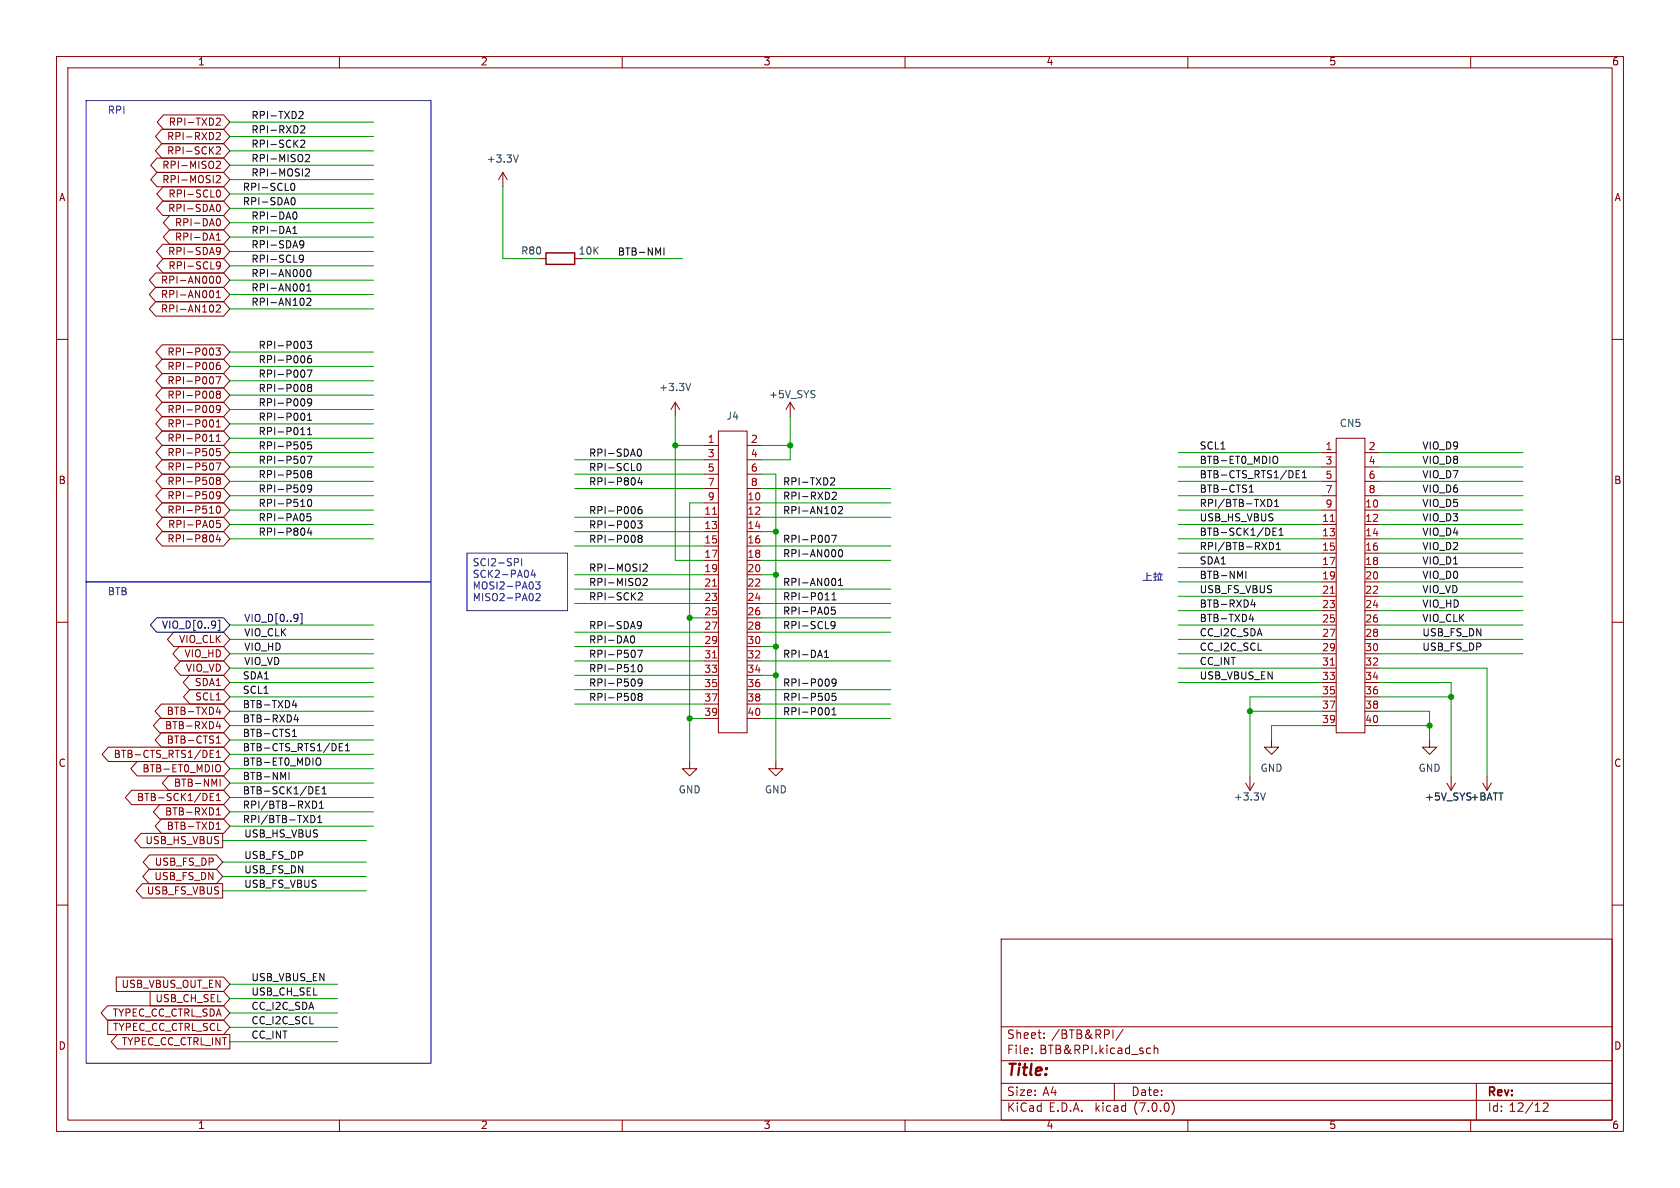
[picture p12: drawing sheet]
<svg xmlns="http://www.w3.org/2000/svg" width="297mm" height="210mm" viewBox="0 0 297 210" stroke-linecap="round" stroke-linejoin="round" font-family="sans-serif">
<g fill="none" stroke="#840000" stroke-width=".18">
<path d="M10 10h277v190h-277zM12 12h273v186h-273zM60 10v2M110 10v2M160 10v2M210 10v2M260 10v2M27.8 30.5h11.7l1.1 1.3-1.1 1.2h-11.7l-1.2-1.2zM27.8 27.9h11.7l1.1 1.3-1.1 1.3h-11.7l-1.2-1.3zM28.6 22.9h10.9l1.1 1.2-1.1 1.3h-10.9l-1.1-1.3zM28.6 25.4h10.9l1.1 1.3-1.1 1.2h-10.9l-1.1-1.2zM28.8 35.6h10.7l1.1 1.2-1.1 1.3h-10.7l-1.1-1.3z"/>
<path d="M28.8 33h10.7l1.1 1.3-1.1 1.3h-10.7l-1.1-1.3zM28.9 20.3h10.6l1.1 1.3-1.1 1.3h-10.6l-1.1-1.3zM30 38.1h9.5l1.1 1.3-1.1 1.2h-9.5l-1.1-1.2zM38.2 21l.5-.1 .3 .3-.8 .9h.8M38.2 23.5l.5-.1 .3 .4-.8 .9h.8M38.2 26.1l.5-.1 .3 .3-.8 .9h.8M38.2 28.6l.5-.1 .3 .4-.8 .9h.8M38.2 31.2l.5-.2 .3 .4-.8 .9h.8M38.2 36.6l.2-.4 .1-.1a.68 .68 0 0 1 .5 .7 .68 .68 0 0 1-.5 .6l-.1-.1-.2-.4M38.3 38.9l.2-.2a.68 .68 0 0 1 .5 .6 .68 .68 0 0 1-.5 .6l-.2-.2M38.4 33.7l.1-.1a.68 .68 0 0 1 .5 .6 .68 .68 0 0 1-.5 .6l-.1-.1-.2-.3zM88.9 30.5l-.8 1.3"/>
<path d="M88.9 30.5v2.5M88.9 30.5l.8 1.3M10 60h2M27.5 50.8h12l1.1 1.3-1.1 1.2h-12l-1.1-1.2zM27.5 48.3h12l1.1 1.2-1.1 1.3h-12l-1.1-1.3zM27.5 53.3h12l1.1 1.3-1.1 1.3h-12l-1.1-1.3zM28.8 43.2h10.7l1.1 1.3-1.1 1.2h-10.7l-1.1-1.2zM28.8 45.7h10.7l1.1 1.3-1.1 1.3h-10.7l-1.1-1.3zM30 40.6h9.5l1.1 1.3-1.1 1.3h-9.5l-1.1-1.3zM37.5 51.4a.79 .79 0 0 1 0 1.2M38.2 44l.3-.3 .4 .2a.84 .84 0 0 1-.3 1.1h-.2M38.2 54l.5-.1 .3 .4-.8 .9h.8"/>
<path d="M38.2 52.6h.8M38.2 41.6l.4-.4v1.3M38.2 51.7l.4-.3v1.2M38.2 42.5h.8M38.2 44.3l.3 .2h.3l.2-.2M38.4 48.9l.1-.1a.68 .68 0 0 1 .5 .7 .68 .68 0 0 1-.5 .6l-.1-.1-.2-.4zM39 46.8l-.3 .3-.3-.1-.2-.2 .2-.5h.3l.2 .1a.84 .84 0 0 1-.3 1.1h-.2M95.2 45.7h1.3M101.6 45.7h1.3M285 60h2M28.7 78.7h10.8l1.1 1.3-1.1 1.3h-10.8l-1.2-1.3zM28.7 61h10.8l1.1 1.2-1.1 1.3h-10.8l-1.2-1.3z"/>
<path d="M28.7 63.5h10.8l1.1 1.3-1.1 1.2h-10.8l-1.2-1.2zM28.7 66h10.8l1.1 1.3-1.1 1.3h-10.8l-1.2-1.3zM28.7 73.7h10.8l1.1 1.2-1.1 1.3h-10.8l-1.2-1.3zM28.7 68.6h10.8l1.1 1.3-1.1 1.2h-10.8l-1.2-1.2zM28.7 71.1h10.8l1.1 1.3-1.1 1.3h-10.8l-1.2-1.3zM28.7 76.2h10.8l1.1 1.3-1.1 1.2h-10.8l-1.2-1.2zM37 78h.8M37.3 74.2a.68 .68 0 0 1 .5 .7 .68 .68 0 0 1-.5 .6M37.6 79.4l.2 .4-.2 .6M37.6 61.6l.2 .4-.2 .7M37.6 64.2l.2 .3-.2 .7M37.6 66.7l.2 .4-.2 .6"/>
<path d="M37.6 69.3l.2 .3-.2 .7M37.6 71.8l.2 .4-.2 .6M38.2 61.5h.8l-.5 .5 .4 .1v.6l-.2 .1-.5-.1M38.2 66.6h.8l-.5 1.3M38.2 74.6l.4-.4v1.3M38.2 77.1l.4-.3v1.2M38.2 75.5h.8M38.2 78h.8M38.5 69.7l-.3-.3 .3-.3h.2l.3 .3-.3 .3M38.5 69.7l-.3 .2 .1 .4 .2 .1 .3-.1 .2-.1-.1-.4-.2-.1M38.5 69.7h.2M38.8 64.1h-.3a.85 .85 0 0 0 0 1.2l.4-.1 .1-.4-.3-.3-.3 .1-.2 .2"/>
<path d="M38.9 79.3h-.6l-.1 .6 .2-.1h.4l.2 .2-.1 .4-.2 .2-.5-.2M39 72.2l-.3 .3-.3-.1-.2-.2 .2-.5h.3l.2 .1a.84 .84 0 0 1-.3 1.1h-.2M119.4 71.1l-.8 1.3M119.4 71.1v2.6M119.4 71.1l.7 1.3M124.5 78.7h2.5M127 76.2h5.1v53.3h-5.1zM132.1 78.7h2.5M139.7 71.1l-.8 1.3M139.7 71.1v2.6M139.7 71.1l.8 1.3M236.2 77.5h5.1v52h-5.1z"/>
<path d="M28.7 94h10.8l1.1 1.3-1.1 1.2h-10.8l-1.2-1.2zM28.7 81.3h10.8l1.1 1.3-1.1 1.2h-10.8l-1.2-1.2zM28.7 83.8h10.8l1.1 1.3-1.1 1.3h-10.8l-1.2-1.3zM28.7 86.4h10.8l1.1 1.2-1.1 1.3h-10.8l-1.2-1.3zM28.7 88.9h10.8l1.1 1.3-1.1 1.2h-10.8l-1.2-1.2zM28.8 91.4h10.7l1.1 1.3-1.1 1.3h-10.7l-1.1-1.3zM37 90.7h.8M37.6 82l.2 .3-.2 .7M37.6 84.5l.2 .4-.2 .6M37.6 87l.2 .4-.2 .7M37.6 94.7l.2 .3-.2 .7M38.2 81.8h.8l-.5 1.3"/>
<path d="M38.4 89.6l.1-.1a.68 .68 0 0 1 .5 .6 .68 .68 0 0 1-.5 .6l-.1-.1-.2-.4zM38.5 84.9l-.3-.2 .3-.3h.2l.3 .2-.3 .3M38.5 84.9l-.3 .3 .1 .3 .2 .1h.3l.2-.2-.1-.4-.2-.1M38.5 84.9h.2M38.5 94.5l-.3 .9h.8M38.8 95v.8M38.9 92h-.6l-.1 .6 .2-.1h.4l.2 .2-.1 .4-.2 .2-.5-.2M39 87.5l-.3 .2-.3-.1-.2-.1 .2-.5 .3-.1 .2 .1a.84 .84 0 0 1-.3 1.2h-.2M124.5 88.9h2.5M124.5 91.4h2.5M124.5 94h2.5M124.5 96.5h2.5"/>
<path d="M124.5 99.1h2.5M124.5 81.3h2.5M124.5 83.8h2.5M124.5 86.4h2.5M132.1 88.9h2.5M132.1 91.4h2.5M132.1 94h2.5M132.1 96.5h2.5M132.1 99.1h2.5M132.1 81.3h2.5M132.1 83.8h2.5M132.1 86.4h2.5"/>
<path d="M233.7 80h2.5M233.7 90.2h2.5M233.7 92.7h2.5M233.7 95.3h2.5M233.7 97.8h2.5M233.7 82.6h2.5M233.7 85.1h2.5M233.7 87.6h2.5M241.3 80h2.5M241.3 90.2h2.5M241.3 92.7h2.5M241.3 95.3h2.5"/>
<path d="M241.3 97.8h2.5M241.3 82.6h2.5M241.3 85.1h2.5M241.3 87.6h2.5M10 110h2M30.7 111.8h8.8l1.1 1.2-1.1 1.3h-8.8l-1.1-1.3zM31.7 114.3h7.8l1.1 1.3-1.1 1.2h-7.8l-1.1-1.2zM31.9 116.8h7.6l1.1 1.3-1.1 1.3h-7.6l-1.1-1.3zM33.5 119.4h6l1.1 1.3-1.1 1.2h-6l-1.1-1.2zM124.5 101.6h2.5M124.5 104.1h2.5M124.5 106.7h2.5"/>
<path d="M124.5 109.2h2.5M124.5 111.8h2.5M124.5 114.3h2.5M124.5 116.8h2.5M124.5 119.4h2.5M132.1 101.6h2.5M132.1 104.1h2.5M132.1 106.7h2.5M132.1 109.2h2.5M132.1 111.8h2.5M132.1 114.3h2.5M132.1 116.8h2.5"/>
<path d="M132.1 119.4h2.5M233.7 100.3h2.5M233.7 102.9h2.5M233.7 105.4h2.5M233.7 108h2.5M233.7 110.5h2.5M233.7 113h2.5M233.7 115.6h2.5M233.7 118.1h2.5M241.3 100.3h2.5M241.3 102.9h2.5M241.3 105.4h2.5"/>
<path d="M241.3 108h2.5M241.3 110.5h2.5M241.3 113h2.5M241.3 115.6h2.5M241.3 118.1h2.5M285 110h2M19.2 132.1h20.3l1.1 1.3-1.1 1.2h-20.3l-1.1-1.2zM23.3 139.7h16.2l1.1 1.3-1.1 1.2h-16.2l-1.1-1.2zM24.2 134.6h15.3l1.1 1.3-1.1 1.3h-15.3l-1.1-1.3zM28.2 127h11.3l1.1 1.3-1.1 1.2h-11.3l-1.1-1.2zM28.5 124.5h11l1.1 1.2-1.1 1.3h-11l-1.1-1.3zM28.5 129.5h11l1.1 1.3-1.1 1.3h-11l-1.1-1.3z"/>
<path d="M29.8 137.2h9.7l1.1 1.2-1.1 1.3h-9.7l-1.1-1.3zM33.6 121.9h5.9l1.1 1.3-1.1 1.3h-5.9l-1.2-1.3zM37.2 133.2h.4M37.2 133.9h.6M37.2 132.6h.6M38.2 130.5l.4-.4v1.3M38.2 133l.4-.4v1.3M38.2 133.9h.8M38.2 131.4h.8M38.4 135.2a.43 .43 0 0 1 .6 .4v.4a.43 .43 0 0 1-.6 .4M38.5 127.5l-.3 .9h.8M38.5 125l-.3 .9h.8"/>
<path d="M38.8 125.4v.9M38.8 128v.8M38.9 137.7v1.3M121.9 134.6v1.3h1.3l-1.3 1.3-1.3-1.3h1.3M124.5 121.9h2.5M124.5 124.5h2.5M124.5 127h2.5M132.1 121.9h2.5M132.1 124.5h2.5M132.1 127h2.5M137.2 134.6v1.3h1.2l-1.2 1.3-1.3-1.3h1.3M220.2 138.4l.8 1.3"/>
<path d="M221 137.2v2.5M221.7 138.4l-.7 1.3M224.8 130.8v1.3h1.3l-1.3 1.3-1.3-1.3h1.3M233.7 120.7h2.5M233.7 123.2h2.5M233.7 125.7h2.5M233.7 128.3h2.5M241.3 120.7h2.5M241.3 123.2h2.5M241.3 125.7h2.5M241.3 128.3h2.5M252.7 130.8v1.3h1.3l-1.3 1.3-1.2-1.3h1.2"/>
<path d="M255.8 138.4l.7 1.3M256.5 137.2v2.5M257.3 138.4l-.8 1.3M262.1 138.4l.8 1.3M262.9 137.2v2.5M263.7 138.4l-.8 1.3M10 160h2M24.9 147.3h14.5v2.6h-14.5l-1.1-1.3zM25.2 156.2h14.2v2.6h-14.2l-1.1-1.3zM26.4 153.7h11.9l1.1 1.2-1.1 1.3h-11.9l-1.2-1.3zM26.4 151.1h11.9l1.1 1.3-1.1 1.3h-11.9l-1.1-1.3zM28.2 142.2h11.3l1.1 1.3-1.1 1.3h-11.3l-1.1-1.3z"/>
<path d="M28.5 144.8h11l1.1 1.3-1.1 1.2h-11l-1.1-1.2zM37.2 140.9h.4M37.8 140.3h-.6v1.2h.6M38.2 140.6l.4-.3v1.2M38.2 143.2l.4-.4v1.3M38.2 145.7l.4-.4v1.3M38.2 141.5h.8M38.2 144.1h.8M38.2 146.6h.8M285 160h2M19 177.8h20.5l1.1 1.3-1.1 1.2h-20.5l-1.1-1.2zM20.6 172.7h18.9l1.1 1.3-1.1 1.3h-18.9z"/>
<path d="M26.5 175.3h13l1.1 1.2-1.1 1.3h-13zM177 166h108v32h-108zM19 180.3h20.5l1.1 1.3-1.1 1.3h-20.5zM20.8 182.9h19.8v2.5h-19.8l-1.2-1.2zM60 198v2M110 198v2M160 198v2M177 194.5h108M177 191.5h108M177 187.5h108M177 181.5h108M182.4 186.1v.2"/>
<path d="M182.4 185.3v.2M184.6 183.4v.2M184.6 182.6v.2M197 191.5v3M198.5 182l-1.2 1.9M203 185.3h.4M203.4 186.2l-.4 .1M204 185.4l.3-.1h.3l.1 1M204 184.8v1.5M207.2 194.7a1.72 1.72 0 0 1 0 2.3M210 198v2M260 198v2"/>
<path d="M261 191.5v6.5M272.8 195.1l.6-.1 .2 .1 .1 .3-.9 1.1h.9"/>
</g>
<path d="M91.6 27.4l-.4 1.3M122.1 67.8l-.4 1.2M223.7 140.2l-.4 1.2" fill="none" stroke="#006464" stroke-width=".18"/>
<path d="M126 90.9h.7M235.2 92.2h.7M126 103.6h.7M126 116.3h.7M235.2 104.9h.7M235.2 117.6h.7" fill="none" stroke="#a90000" stroke-width=".18"/>
<path d="M96.5 44.7h5.1v2h-5.1z" fill="none" stroke="#840000" stroke-width=".25"/>
<path d="M27.7 109.2h11.8l1.1 1.3-1.1 1.3h-11.8l-1.1-1.3zM38.5 109.7h.3v1.8h-.3M53.1 108.5h.3v1.8h-.3" fill="none" stroke="#000084" stroke-width=".18"/>
<g fill="none" stroke="#0f0f0f" stroke-width=".18">
<path d="M53 19.7l.5 .1 .1 .3-.8 .9h.8M51.4 32.9l.1-.4 .2-.1a.68 .68 0 0 1 .4 .6 .68 .68 0 0 1-.4 .7l-.2-.2-.1-.3M51.6 35l.2-.1a.68 .68 0 0 1 .4 .7 .68 .68 0 0 1-.4 .6l-.2-.1M51.9 37.5h.2a.68 .68 0 0 1 .4 .6 .68 .68 0 0 1-.4 .6h-.2M53.2 24.9l.4-.1 .3 .3-.8 .9h.8M53.2 22.3l.4-.1 .3 .4-.8 .9h.8M54 27.4l.5-.1 .2 .4-.8 .9h.8M54 30l.5-.1 .2 .3-.8 .9h.8M51.8 41.3h.7M51.8 40.4l.3-.4v1.3M52.9 45.3l.3-.2 .4 .1a.84 .84 0 0 1-.3 1.2h-.3M52.9 45.6l.3 .3h.2l.2-.3"/>
<path d="M53.1 42.6h.4l.1 .1a.84 .84 0 0 1-.3 1.1h-.2M53.6 50.3l.2 .4-.2 .6M53.7 43.1l-.2 .2h-.4M54.2 52.8l.5-.1 .3 .4-.8 .9h.8M54.2 51.4h.8M54.2 50.5l.4-.3v1.2M54.4 47.7l.1-.1a.68 .68 0 0 1 .5 .7 .68 .68 0 0 1-.5 .6 .84 .84 0 0 1-.1-1.2zM117.4 43.8v1.3M53.2 76.8h.7M53.6 73a.79 .79 0 0 1 0 1.3M54.3 60.3h.8l-.4 .5 .3 .1v.6l-.1 .1-.6-.1M54.3 65.4h.9l-.6 1.3"/>
<path d="M54.4 76.8h.7M54.4 73.4l.3-.4v1.3M54.4 75.9l.3-.3v1.2M54.4 74.3h.7M54.6 68.5l-.2-.2 .2-.3h.3l.2 .2-.2 .3M54.6 68.5l-.2 .2v.4l.2 .1h.3l.2-.2-.1-.4-.1-.1M54.6 68.5h.3M55 62.9h-.4a.86 .86 0 0 0 0 1.2l.4-.1 .1-.4-.2-.2h-.3l-.2 .2M55 78.1h-.6v.6l.1-.1 .5 .1 .1 .1-.1 .5-.1 .1-.5-.1M55.1 71l-.2 .3h-.3l-.2-.3 .1-.4 .4-.1 .1 .1a.84 .84 0 0 1-.3 1.2h-.2M112.8 79.4h.2a.68 .68 0 0 1 .4 .6 .68 .68 0 0 1-.4 .7l-.2-.1M54.3 80.7h.9l-.6 1.2"/>
<path d="M54.5 88.3h.2a.68 .68 0 0 1 .4 .6 .68 .68 0 0 1-.4 .6 .84 .84 0 0 1-.2-1.2zM54.6 83.7l-.2 .3v.3l.2 .2h.3l.2-.3-.1-.3-.1-.2M54.6 83.7l-.2-.2 .2-.3h.3l.2 .2-.2 .3M54.6 83.7h.3M54.7 93.3l-.3 .9h.8M54.9 90.8h-.6l-.1 .6 .2-.1 .5 .1 .1 .1-.1 .5-.2 .1-.5-.1M55 93.8v.8M55.1 86.3l-.2 .2h-.3l-.2-.2 .1-.5 .4-.1 .1 .2a.84 .84 0 0 1-.3 1.1h-.2M112.6 82.4l.1-.4 .2-.1a.68 .68 0 0 1 .4 .7 .68 .68 0 0 1-.4 .6l-.2-.1-.1-.4M112.7 92.1h.8l-.4 .5 .4 .1v.5l-.2 .2-.6-.2M113 95.2l-.2-.3 .2-.3h.3l.2 .3-.2 .3M113 95.2l-.2 .2v.4l.2 .1h.3l.2-.2v-.4l-.2-.1"/>
<path d="M113 95.2h.3M113.1 84.4l-.3 .9h.8M113.4 84.9v.8M113.4 89.5l-.4 .1a.86 .86 0 0 0 0 1.2l.5-.1v-.4l-.2-.3h-.3l-.2 .3M113.7 99.8l.5-.1 .2 .4-.8 .9h.8M147 84.5h.4l.2 .3-.8 .9h.8M147 94.6h.9l-.6 1.3M147.2 87.1l.4-.1 .3 .4-.8 .9h.8M148.2 89.7l.5-.2 .3 .4-.8 .9h.8M148.3 97.3l.2-.1a.68 .68 0 0 1 .5 .6 .68 .68 0 0 1-.5 .6l-.2-.1-.1-.3zM220.9 87h.7M220.9 86.1l.3-.4v1.3"/>
<path d="M224.1 88.3a.64 .64 0 0 1 .8 .6 .64 .64 0 0 1-.8 .6M224.4 95.9a.64 .64 0 0 1 .8 .6 .64 .64 0 0 1-.8 .7M225 94h.5M225.3 80.7a.43 .43 0 0 1 .6 .4v.4a.43 .43 0 0 1-.6 .4M225.3 89.5h.8M225.3 88.6l.4-.3v1.2M225.6 93.4h-.6v1.2h.6M225.6 97.2h.8M225.6 96.3l.4-.4v1.3M226.1 94.6h.7M226.1 93.7l.4-.3v1.2M229.1 84.5h.6"/>
<path d="M229.1 83.2h.6M229.1 83.8h.5M230.2 84.5h.8M230.2 83.6l.4-.4v1.3M111.6 112.5l.2-.1a.68 .68 0 0 1 .4 .6 .68 .68 0 0 1-.4 .7l-.2-.1M112.7 114.9h.9l-.6 1.3M112.8 109.9h.4l.1 .1a.84 .84 0 0 1-.3 1.1h-.2M112.8 104.9l.5-.1 .3 .3-.8 1h.8M113 117.5h.1a.68 .68 0 0 1 .4 .6 .68 .68 0 0 1-.4 .7 .84 .84 0 0 1-.1-1.3zM113.4 110.4l-.2 .3-.4-.1M113.7 102.4l.5-.2 .2 .4-.8 .9h.8M145.7 116.2h.8"/>
<path d="M145.7 115.3l.4-.4v1.3M145.9 106.1h.7M146.9 110.1l.2-.2 .5 .1a.84 .84 0 0 1-.3 1.1h-.3M146.9 110.4l.2 .3h.3l.2-.3M147.1 106.1h.7M147.1 105.1l.3-.3v1.3M147.6 102.4l.1 .3-.1 .7M147.6 107.3h-.6v.6l.1-.1 .5 .1 .1 .2-.1 .4-.2 .1-.4-.1M148.2 103.5h.8M148.2 102.6l.4-.4v1.3M220.3 101v1.2M220.9 109.4h.7"/>
<path d="M221.5 106l-.3 .9h.7M221.5 109v.9M221.8 106.5v.8M51.1 136.5v1.3M51.7 124.7h.8M51.7 130.2h.7M51.7 129.3l.4-.4v1.3M52.3 124.3v.8M52.3 126.3l-.3 .9h.8M52.6 126.8v.8M55.9 139.7h.4M56.2 134a.43 .43 0 0 1 .5 .4v.4a.43 .43 0 0 1-.5 .5"/>
<path d="M56.5 139.1h-.6v1.2h.6M57 139.4l.3-.3v1.2M60 132.1h.4M60 132.7h.6M60 131.5h.6M61.1 132.7h.7M61.1 131.8l.3-.3v1.2M113 123.1l-.2-.2 .2-.3h.3l.2 .2-.2 .3M113 123.1l-.2 .3v.3l.2 .1h.3l.2-.2v-.4l-.2-.1M113 123.1h.3M113.5 120.6l-.2 .2h-.4l-.1-.2 .1-.5 .4-.1 .2 .1a.84 .84 0 0 1-.3 1.2h-.3M146.3 125.1a.79 .79 0 0 1 0 1.3"/>
<path d="M147.1 125.5l.3-.4v1.3M147.1 126.4h.7M147.7 122.6h-.6v.6l.2-.2 .4 .1 .1 .2-.1 .4-.1 .1-.5-.1M147.8 120.6l-.2 .2h-.4l-.1-.2 .1-.5 .4-.1 .1 .1a.84 .84 0 0 1-.3 1.2h-.2M55 144.2a.64 .64 0 0 1 .7 .6 .64 .64 0 0 1-.7 .6M55.3 141.6a.64 .64 0 0 1 .7 .6 .64 .64 0 0 1-.7 .7M56.2 144.5l.3-.3v1.2M56.2 145.4h.7M56.5 142.9h.7M56.5 142l.3-.4v1.3M57 140.3h.7"/>
</g>
<g fill="none" stroke="#0000c2" stroke-width=".18">
<path d="M15.2 17.8h61v85.1h-61zM82.5 97.8h17.8v10.2h-17.8zM90.9 98.7h.5l.3 .3-.2 .4h-.6M92.2 98.7v1.3M15.2 102.9h61v85.1h-61zM94.2 100.7l-.3 .9h.8M94.5 101.2v.9M94.7 102.9h.8l-.4 .4 .3 .2v.5l-.2 .1-.5-.1M94.8 105l.4-.1 .3 .4-.8 .9h.8M202.1 102.6h1.5M202.8 101.7h.7M202.8 101.2v1.4"/>
<path d="M203.9 101.5h.6M204.2 101.1v1.5h-.2M204.5 102.5h1M204.5 101.9l-.6 .1M204.6 101.5h.9M204.7 101.7l.1 .7M205 101.2v.3M205.3 101.7l-.2 .8"/>
</g>
<g fill="none" stroke="#009600" stroke-width=".18">
<path d="M40.6 24.1h25.4M40.6 21.6h25.4M40.6 29.2h25.4M40.6 31.8h25.4M40.6 26.7h25.4M40.6 34.3h25.4M40.6 36.8h25.4M40.6 39.4h25.4M88.9 33v12.7h6.3M40.6 47h25.4M40.6 52.1h25.4M40.6 54.6h25.4"/>
<path d="M40.6 49.5h25.4M40.6 41.9h25.4M40.6 44.5h25.4M102.9 45.7h17.7M40.6 62.2h25.4M40.6 67.3h25.4M40.6 69.9h25.4M40.6 72.4h25.4M40.6 64.8h25.4M40.6 74.9h25.4M40.6 77.5h25.4M119.4 73.7v25.4h5.1"/>
<path d="M119.4 78.7h5.1M134.6 78.7h5.1M139.7 73.7v7.6h-5.1M40.6 95.3h25.4M40.6 80h25.4M40.6 90.2h25.4M40.6 92.7h25.4M40.6 85.1h25.4M40.6 87.6h25.4M40.6 82.6h25.4M101.6 86.4h22.9M101.6 94h22.9"/>
<path d="M101.6 91.4h22.9M101.6 81.3h22.9M101.6 83.8h22.9M101.6 96.5h22.9M124.5 88.9h-2.6v45.7M134.6 88.9h22.9M134.6 99.1h22.9M134.6 86.4h22.9M134.6 94h2.6M134.6 91.4h22.9M134.6 83.8h2.6v50.8M134.6 96.5h22.9"/>
<path d="M208.3 97.8h25.4M208.3 95.3h25.4M208.3 80h25.4M208.3 90.2h25.4M208.3 92.7h25.4M208.3 85.1h25.4M208.3 87.6h25.4M208.3 82.6h25.4M243.8 97.8h25.4M243.8 95.3h25.4M243.8 80h25.4M243.8 90.2h25.4"/>
<path d="M243.8 92.7h25.4M243.8 85.1h25.4M243.8 87.6h25.4M243.8 82.6h25.4M40.6 115.6h25.4M40.6 113h25.4M40.6 110.5h25.4M40.6 118.1h25.4M101.6 116.8h22.9M101.6 114.3h22.9M101.6 119.4h22.9M101.6 111.8h22.9"/>
<path d="M101.6 101.6h22.9M101.6 106.7h22.9M101.6 104.1h22.9M121.9 109.2h2.6M134.6 109.2h22.9M134.6 116.8h22.9M134.6 114.3h2.6M134.6 119.4h2.6M134.6 111.8h22.9M134.6 101.6h2.6M134.6 106.7h22.9M134.6 104.1h22.9"/>
<path d="M208.3 115.6h25.4M208.3 113h25.4M208.3 102.9h25.4M208.3 100.3h25.4M208.3 105.4h25.4M208.3 108h25.4M208.3 110.5h25.4M208.3 118.1h25.4M243.8 115.6h25.4M243.8 113h25.4M243.8 102.9h25.4M243.8 100.3h25.4"/>
<path d="M243.8 105.4h25.4M243.8 108h25.4M243.8 110.5h25.4M243.8 118.1h19.1v19.1M40.6 128.3h25.4M40.6 125.7h25.4M40.6 120.7h25.4M40.6 123.2h25.4M40.6 138.4h25.4M40.6 133.4h25.4M40.6 130.8h25.4M40.6 135.9h25.4"/>
<path d="M101.6 121.9h22.9M101.6 124.5h22.9M121.9 127h2.6M134.6 121.9h22.9M134.6 124.5h22.9M134.6 127h22.9M208.3 120.7h25.4M221 125.7h12.7M233.7 128.3h-8.9v2.5M233.7 123.2h-12.7v14M243.8 128.3h8.9M243.8 125.7h8.9v5.1"/>
<path d="M243.8 120.7h12.7v16.5M243.8 123.2h12.7M39.4 152.4h25.4M39.4 157.5h25.4M39.4 154.9h25.4M39.4 148.6h25.4M40.6 141h25.4M40.6 146.1h25.4M40.6 143.5h25.4M40.6 176.5h19.1M40.6 174h19.1M40.6 179.1h19.1"/>
<path d="M40.6 181.6h19.1M40.6 184.2h19.1"/>
</g>
<g fill="#009600" stroke="#009600" stroke-width=".18">
<circle cx="256.5" cy="123.2" r=".46"/>
<circle cx="252.7" cy="128.3" r=".46"/>
<circle cx="139.7" cy="78.7" r=".46"/>
<circle cx="137.2" cy="94" r=".46"/>
<circle cx="221" cy="125.7" r=".46"/>
<circle cx="137.2" cy="119.4" r=".46"/>
<circle cx="137.2" cy="114.3" r=".46"/>
<circle cx="137.2" cy="101.6" r=".46"/>
<circle cx="121.9" cy="109.2" r=".46"/>
<circle cx="121.9" cy="127" r=".46"/>
<circle cx="119.4" cy="78.7" r=".46"/>
</g>
<text font-size="2.8" fill="#840000" x="178" y="190.8">Title:</text>
<g font-size="2.1" fill="#840000">
<text x="178" y="183.9">Sheet:</text>
<text x="185.9" y="183.9">/BTB&amp;RPI/</text>
<text x="178" y="186.6">File:</text>
<text x="183.8" y="186.6">BTB&amp;RPI.kicad_sch</text>
<text x="178" y="196.8">KiCad</text>
<text x="178" y="194">Size:</text>
<text x="184.3" y="194">A4</text>
<text x="185.4" y="196.8">E.D.A.</text>
<text x="193.7" y="196.8">kicad</text>
<text x="200" y="194">Date:</text>
<text x="200.6" y="196.8">(7.0.0)</text>
<text x="263" y="194.2">Rev:</text>
<text x="263" y="196.8">Id: 12/12</text>
</g>
<g font-size="1.8" fill="#840000">
<text x="35" y="11.8">1</text>
<text x="85" y="11.8">2</text>
<text x="135" y="11.8">3</text>
<text x="185" y="11.8">4</text>
<text x="235" y="11.8">5</text>
<text x="285" y="11.8">6</text>
<text x="29.7" y="22.5">RPI-TXD2</text>
<text x="29.4" y="25">RPI-RXD2</text>
<text x="29.4" y="27.6">RPI-SCK2</text>
<text x="10.4" y="35.8">A</text>
<text x="28.6" y="32.7">RPI-MOSI2</text>
<text x="28.6" y="30.1">RPI-MISO2</text>
<text x="29.6" y="35.2">RPI-SCL0</text>
<text x="285.4" y="35.8">A</text>
<text x="29.6" y="37.7">RPI-SDA0</text>
<text x="30.8" y="40.3">RPI-DA0</text>
<text x="29.6" y="45.4">RPI-SDA9</text>
<text x="29.6" y="47.9">RPI-SCL9</text>
<text x="30.8" y="42.8">RPI-DA1</text>
<text x="28.3" y="53">RPI-AN001</text>
<text x="28.3" y="50.4">RPI-AN000</text>
<text x="28.3" y="55.5">RPI-AN102</text>
<text x="29.5" y="63.1">RPI-P003</text>
<text x="29.5" y="65.7">RPI-P006</text>
<text x="29.5" y="68.2">RPI-P007</text>
<text x="29.5" y="70.8">RPI-P008</text>
<text x="29.5" y="75.8">RPI-P001</text>
<text x="29.5" y="73.3">RPI-P009</text>
<text x="29.5" y="80.9">RPI-P505</text>
<text x="29.5" y="83.5">RPI-P507</text>
<text x="29.5" y="78.4">RPI-P011</text>
<text x="10.3" y="85.8">B</text>
<text x="29.5" y="86">RPI-P508</text>
<text x="29.5" y="88.5">RPI-P509</text>
<text x="285.3" y="85.8">B</text>
<text x="29.5" y="91.1">RPI-P510</text>
<text x="29.6" y="93.6">RPI-PA05</text>
<text x="29.5" y="96.2">RPI-P804</text>
<text x="31.5" y="113.9">VIO_CLK</text>
<text x="32.5" y="116.5">VIO_HD</text>
<text x="32.7" y="119">VIO_VD</text>
<text x="34.3" y="121.6">SDA1</text>
<text x="34.4" y="124.1">SCL1</text>
<text x="29" y="129.2">BTB-RXD4</text>
<text x="29.3" y="126.6">BTB-TXD4</text>
<text x="29.3" y="131.7">BTB-CTS1</text>
<text x="10.3" y="135.8">C</text>
<text x="20" y="134.3">BTB-CTS_RTS1/DE1</text>
<text x="25.1" y="136.8">BTB-ET0_MDIO</text>
<text x="285.3" y="135.8">C</text>
<text x="24.1" y="141.9">BTB-SCK1/DE1</text>
<text x="30.6" y="139.3">BTB-NMI</text>
<text x="25.6" y="149.5">USB_HS_VBUS</text>
<text x="29" y="144.4">BTB-RXD1</text>
<text x="29.3" y="147">BTB-TXD1</text>
<text x="27.2" y="155.9">USB_FS_DN</text>
<text x="27.2" y="153.3">USB_FS_DP</text>
<text x="25.8" y="158.4">USB_FS_VBUS</text>
<text x="19.8" y="180">TYPEC_CC_CTRL_SDA</text>
<text x="21.4" y="174.9">USB_VBUS_OUT_EN</text>
<text x="27.4" y="177.4">USB_CH_SEL</text>
<text x="10.3" y="185.8">D</text>
<text x="19.9" y="182.5">TYPEC_CC_CTRL_SCL</text>
<text x="21.4" y="185.1">TYPEC_CC_CTRL_INT</text>
<text x="285.3" y="185.8">D</text>
<text x="35" y="199.8">1</text>
<text x="85" y="199.8">2</text>
<text x="135" y="199.8">3</text>
<text x="185" y="199.8">4</text>
<text x="235" y="199.8">5</text>
<text x="285" y="199.8">6</text>
</g>
<g font-size="1.8" fill="#0000c2">
<text x="19" y="20.3">RPI</text>
<text x="83.6" y="100.5">SCI2-SPI</text>
<text x="19" y="105.4">BTB</text>
<text x="83.6" y="102.5">SCK2-PA04</text>
<text x="83.6" y="104.6">MOSI2-PA03</text>
<text x="83.6" y="106.6">MISO2-PA02</text>
</g>
<g font-size="1.8" fill="#0f0f0f">
<text x="44.4" y="21.2">RPI-TXD2</text>
<text x="44.4" y="23.8">RPI-RXD2</text>
<text x="44.4" y="28.9">RPI-MISO2</text>
<text x="44.4" y="26.3">RPI-SCK2</text>
<text x="42.9" y="33.9">RPI-SCL0</text>
<text x="44.4" y="31.4">RPI-MOSI2</text>
<text x="42.9" y="36.5">RPI-SDA0</text>
<text x="44.4" y="39">RPI-DA0</text>
<text x="44.4" y="41.6">RPI-DA1</text>
<text x="44.4" y="44.1">RPI-SDA9</text>
<text x="44.4" y="46.6">RPI-SCL9</text>
<text x="109.2" y="45.4">BTB-NMI</text>
<text x="44.4" y="49.2">RPI-AN000</text>
<text x="44.4" y="51.7">RPI-AN001</text>
<text x="44.4" y="54.3">RPI-AN102</text>
<text x="45.7" y="61.9">RPI-P003</text>
<text x="45.7" y="64.4">RPI-P006</text>
<text x="45.7" y="69.5">RPI-P008</text>
<text x="45.7" y="67">RPI-P007</text>
<text x="45.7" y="77.1">RPI-P011</text>
<text x="45.7" y="74.6">RPI-P001</text>
<text x="45.7" y="72">RPI-P009</text>
<text x="45.7" y="79.7">RPI-P505</text>
<text x="45.7" y="82.2">RPI-P507</text>
<text x="104.1" y="80.9">RPI-SDA0</text>
<text x="104.1" y="83.5">RPI-SCL0</text>
<text x="212.1" y="79.7">SCL1</text>
<text x="212.1" y="82.2">BTB-ET0_MDIO</text>
<text x="251.5" y="82.2">VIO_D8</text>
<text x="251.5" y="79.7">VIO_D9</text>
<text x="45.7" y="87.3">RPI-P509</text>
<text x="45.7" y="84.7">RPI-P508</text>
<text x="45.7" y="89.8">RPI-P510</text>
<text x="104.1" y="86">RPI-P804</text>
<text x="138.4" y="86">RPI-TXD2</text>
<text x="138.4" y="88.6">RPI-RXD2</text>
<text x="212.1" y="87.3">BTB-CTS1</text>
<text x="212.1" y="84.7">BTB-CTS_RTS1/DE1</text>
<text x="212.1" y="89.8">RPI/BTB-TXD1</text>
<text x="251.5" y="89.8">VIO_D5</text>
<text x="251.5" y="87.3">VIO_D6</text>
<text x="251.5" y="84.7">VIO_D7</text>
<text x="45.7" y="94.9">RPI-P804</text>
<text x="45.7" y="92.4">RPI-PA05</text>
<text x="104.1" y="93.6">RPI-P003</text>
<text x="104.1" y="91.1">RPI-P006</text>
<text x="138.4" y="91.1">RPI-AN102</text>
<text x="212.1" y="92.4">USB_HS_VBUS</text>
<text x="212.1" y="94.9">BTB-SCK1/DE1</text>
<text x="251.5" y="92.4">VIO_D3</text>
<text x="251.5" y="94.9">VIO_D4</text>
<text x="104.1" y="101.3">RPI-MOSI2</text>
<text x="104.1" y="96.2">RPI-P008</text>
<text x="138.4" y="96.2">RPI-P007</text>
<text x="138.4" y="98.7">RPI-AN000</text>
<text x="212.1" y="100">SDA1</text>
<text x="212.1" y="97.4">RPI/BTB-RXD1</text>
<text x="251.5" y="97.4">VIO_D2</text>
<text x="251.5" y="100">VIO_D1</text>
<text x="104.1" y="106.3">RPI-SCK2</text>
<text x="104.1" y="103.8">RPI-MISO2</text>
<text x="138.4" y="103.8">RPI-AN001</text>
<text x="138.4" y="106.3">RPI-P011</text>
<text x="212.1" y="107.6">BTB-RXD4</text>
<text x="212.1" y="105.1">USB_FS_VBUS</text>
<text x="212.1" y="102.5">BTB-NMI</text>
<text x="251.5" y="102.5">VIO_D0</text>
<text x="251.5" y="105.1">VIO_VD</text>
<text x="251.5" y="107.6">VIO_HD</text>
<text x="43.2" y="112.7">VIO_CLK</text>
<text x="104.1" y="111.4">RPI-SDA9</text>
<text x="104.1" y="114">RPI-DA0</text>
<text x="138.4" y="111.4">RPI-SCL9</text>
<text x="138.4" y="108.9">RPI-PA05</text>
<text x="212.1" y="110.1">BTB-TXD4</text>
<text x="212.1" y="112.7">CC_I2C_SDA</text>
<text x="251.5" y="110.1">VIO_CLK</text>
<text x="251.5" y="112.7">USB_FS_DN</text>
<text x="43.2" y="115.2">VIO_HD</text>
<text x="43.2" y="117.8">VIO_VD</text>
<text x="104.1" y="119">RPI-P510</text>
<text x="104.1" y="116.5">RPI-P507</text>
<text x="138.4" y="116.5">RPI-DA1</text>
<text x="212.1" y="115.2">CC_I2C_SCL</text>
<text x="212.1" y="117.8">CC_INT</text>
<text x="251.5" y="115.2">USB_FS_DP</text>
<text x="42.9" y="120.3">SDA1</text>
<text x="42.9" y="125.4">BTB-TXD4</text>
<text x="42.9" y="122.8">SCL1</text>
<text x="104.1" y="124.1">RPI-P508</text>
<text x="104.1" y="121.6">RPI-P509</text>
<text x="138.4" y="124.1">RPI-P505</text>
<text x="138.4" y="121.6">RPI-P009</text>
<text x="212.1" y="120.3">USB_VBUS_EN</text>
<text x="42.9" y="130.5">BTB-CTS1</text>
<text x="42.9" y="127.9">BTB-RXD4</text>
<text x="138.4" y="126.7">RPI-P001</text>
<text x="42.9" y="133">BTB-CTS_RTS1/DE1</text>
<text x="42.9" y="135.5">BTB-ET0_MDIO</text>
<text x="42.9" y="140.6">BTB-SCK1/DE1</text>
<text x="42.9" y="138.1">BTB-NMI</text>
<text x="42.9" y="143.2">RPI/BTB-RXD1</text>
<text x="42.9" y="145.7">RPI/BTB-TXD1</text>
<text x="43.2" y="148.2">USB_HS_VBUS</text>
<text x="43.2" y="152.1">USB_FS_DP</text>
<text x="43.2" y="154.6">USB_FS_DN</text>
<text x="43.2" y="157.1">USB_FS_VBUS</text>
<text x="44.4" y="173.6">USB_VBUS_EN</text>
<text x="44.4" y="178.7">CC_I2C_SDA</text>
<text x="44.4" y="176.2">USB_CH_SEL</text>
<text x="44.4" y="181.3">CC_I2C_SCL</text>
<text x="44.4" y="183.8">CC_INT</text>
</g>
<g font-size="1.8" fill="#006464">
<text x="86" y="29">+3.3V</text>
<text x="92.1" y="45.3">R80</text>
<text x="102.2" y="45.3">10K</text>
<text x="116.5" y="69.4">+3.3V</text>
<text x="135.9" y="70.7">+5V_SYS</text>
<text x="128.4" y="74.5">J4</text>
<text x="236.8" y="75.8">CN5</text>
<text x="222.8" y="136.7">GND</text>
<text x="250.7" y="136.7">GND</text>
<text x="119.9" y="140.5">GND</text>
<text x="135.2" y="140.5">GND</text>
<text x="218.1" y="141.8">+3.3V</text>
<text x="251.9" y="141.8">+5V_SYS +BATT</text>
</g>
<g font-size="1.8" fill="#a90000">
<text x="125.1" y="78.5">1</text>
<text x="125.1" y="81">3</text>
<text x="125.1" y="83.6">5</text>
<text x="132.7" y="78.5">2</text>
<text x="132.7" y="81">4</text>
<text x="132.7" y="83.6">6</text>
<text x="234.3" y="79.8">1</text>
<text x="234.3" y="82.3">3</text>
<text x="241.9" y="79.8">2</text>
<text x="241.9" y="82.3">4</text>
<text x="125.1" y="86.1">7</text>
<text x="125.1" y="88.6">9</text>
<text x="132.1" y="88.6">10</text>
<text x="132.7" y="86.1">8</text>
<text x="234.3" y="84.8">5</text>
<text x="234.3" y="87.4">7</text>
<text x="234.3" y="89.9">9</text>
<text x="241.3" y="89.9">10</text>
<text x="241.9" y="84.8">6</text>
<text x="241.9" y="87.4">8</text>
<text x="124.5" y="91.2">11</text>
<text x="124.5" y="93.7">13</text>
<text x="132.1" y="91.2">12</text>
<text x="132.1" y="93.7">14</text>
<text x="233.7" y="92.5">11</text>
<text x="233.7" y="95">13</text>
<text x="241.3" y="92.5">12</text>
<text x="241.3" y="95">14</text>
<text x="124.5" y="96.3">15</text>
<text x="124.5" y="98.8">17</text>
<text x="124.5" y="101.3">19</text>
<text x="132.1" y="96.3">16</text>
<text x="132.1" y="98.8">18</text>
<text x="132.1" y="101.3">20</text>
<text x="233.7" y="97.5">15</text>
<text x="233.7" y="100.1">17</text>
<text x="241.3" y="97.5">16</text>
<text x="241.3" y="100.1">18</text>
<text x="124.5" y="103.9">21</text>
<text x="124.5" y="106.4">23</text>
<text x="132.1" y="103.9">22</text>
<text x="132.1" y="106.4">24</text>
<text x="233.7" y="102.6">19</text>
<text x="233.7" y="105.2">21</text>
<text x="233.7" y="107.7">23</text>
<text x="241.3" y="102.6">20</text>
<text x="241.3" y="105.2">22</text>
<text x="241.3" y="107.7">24</text>
<text x="124.5" y="109">25</text>
<text x="124.5" y="111.5">27</text>
<text x="132.1" y="109">26</text>
<text x="132.1" y="111.5">28</text>
<text x="233.7" y="110.2">25</text>
<text x="233.7" y="112.8">27</text>
<text x="241.3" y="110.2">26</text>
<text x="241.3" y="112.8">28</text>
<text x="124.5" y="114">29</text>
<text x="124.5" y="116.6">31</text>
<text x="124.5" y="119.1">33</text>
<text x="132.1" y="114">30</text>
<text x="132.1" y="116.6">32</text>
<text x="132.1" y="119.1">34</text>
<text x="233.7" y="115.3">29</text>
<text x="233.7" y="117.9">31</text>
<text x="241.3" y="115.3">30</text>
<text x="241.3" y="117.9">32</text>
<text x="124.5" y="121.7">35</text>
<text x="124.5" y="124.2">37</text>
<text x="132.1" y="121.7">36</text>
<text x="132.1" y="124.2">38</text>
<text x="233.7" y="120.4">33</text>
<text x="233.7" y="122.9">35</text>
<text x="233.7" y="125.5">37</text>
<text x="241.3" y="120.4">34</text>
<text x="241.3" y="122.9">36</text>
<text x="241.3" y="125.5">38</text>
<text x="124.5" y="126.7">39</text>
<text x="132.1" y="126.7">40</text>
<text x="233.7" y="128">39</text>
<text x="241.3" y="128">40</text>
</g>
<g font-size="1.8" fill="#000084">
<text x="28.5" y="111.4">VIO_D[0..9]</text>
<text x="43.2" y="110.1">VIO_D[0..9]</text>
</g>
</svg>
